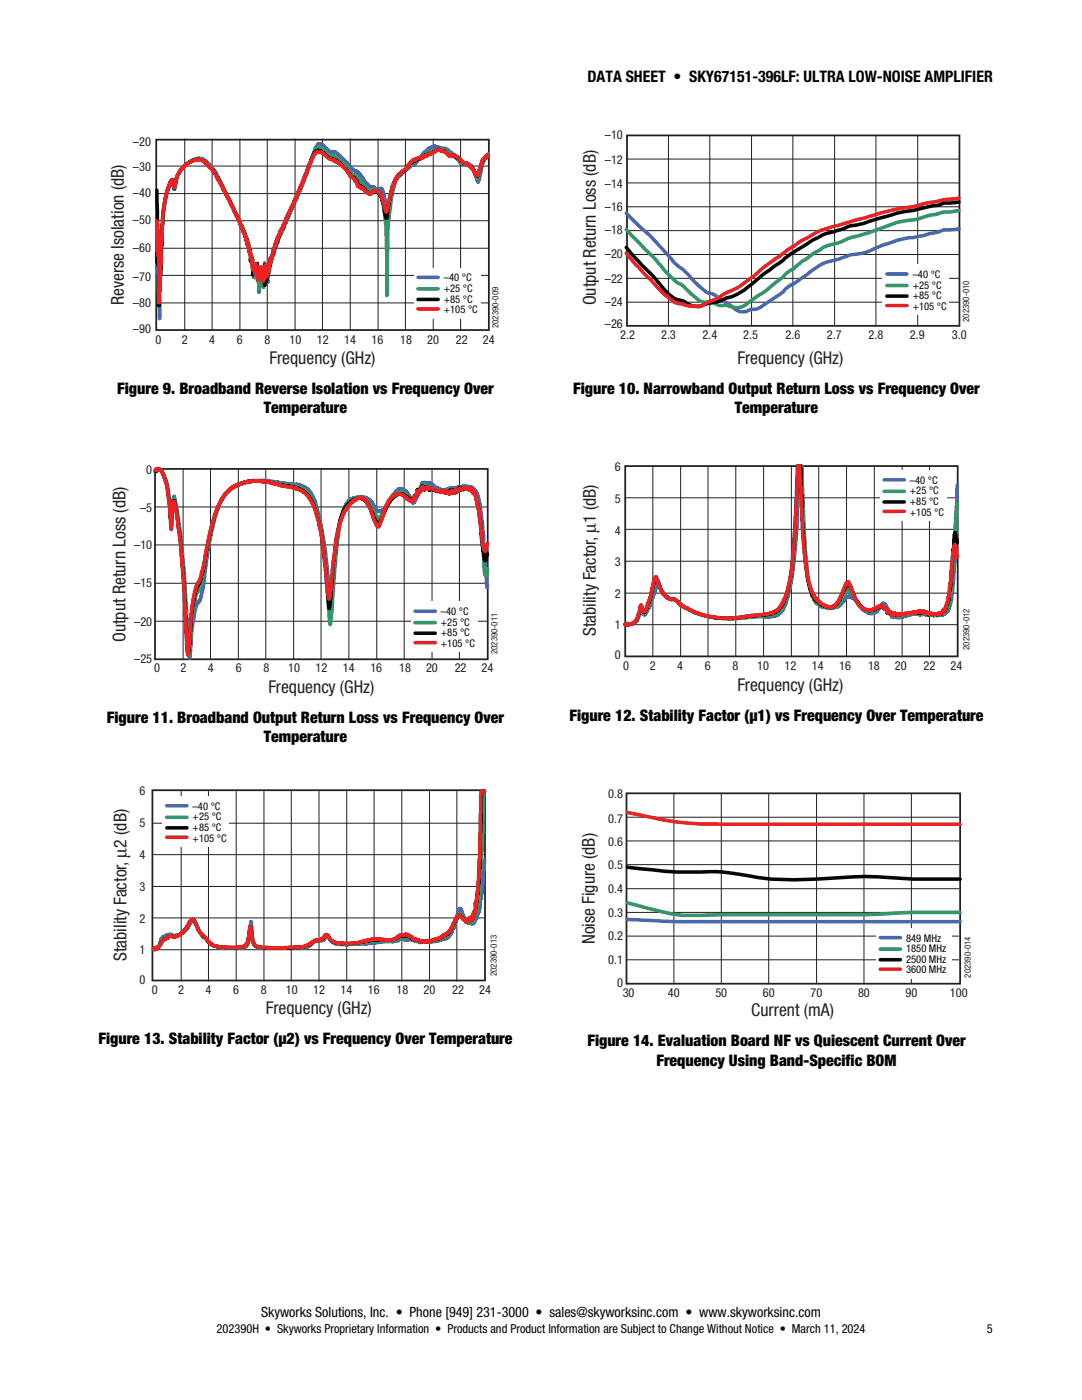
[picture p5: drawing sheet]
<svg xmlns="http://www.w3.org/2000/svg" width="216mm" height="279mm" viewBox="0 0 216 279" stroke-linecap="round" stroke-linejoin="round" font-family="sans-serif">
<path d="M31.2 27.9h66.3v38h-66.3z" fill="none" stroke="#231f20" stroke-width=".35"/>
<g fill="none" stroke="#231f20" stroke-width=".2">
<path d="M31.3 38.6h66.2M31.3 33.1h66.2M36.9 27.7v38.2M42.3 27.7v38.2M47.9 27.7v38.2M53.3 27.7v38.2M58.9 27.7v38.2M64.3 27.7v38.2M69.9 27.7v38.2M75.4 27.7v38.2M80.9 27.7v38.2M86.4 27.7v38.2"/>
<path d="M91.9 27.7v38.2M31.3 55h66.2M31.3 49.5h66.2M31.3 44.1h66.2M31.3 60.5h66.2"/>
</g>
<path d="M97.5 30.7v.1l-.7 .6-.1 .6h-.2l-.1 .2-.7 3.5-.3 .6-.3-.6-.6-1.7a1.32 1.32 0 0 0-.7-1l-.4-.3-.1 .2-.1-.2-.4 .1v-.1l-.1 .2v-.2h-.4v.1v-.2h-.3v-.3l-.2 .2v-.3h-.1l-.1-.3h-.2l-.2-.5-.2 .2-.2-.5h-.1v-.2l-.1 .1v-.2l-.1 .1-.4-.4v.1v-.1l-.1 .1v-.2l-.1 .1-.6-.6a1.08 1.08 0 0 0-1.3-.2l-.5-.3h-.5l-.1-.2-.2 .2v-.2l-.3 .1-.3 .3-.1-.2-.1 .3-.1-.3-.1 .3h-.3l-.3 .5v-.2l-.4 .5h-.2l-.1 .3-.2 .1v.3l-.1-.1-.1 .3-.1-.2-.3 .6-.1-.1-.1 .2-.1 .3h-.2l-.3 .5-.1-.1v.2l-.7 .3-.5 .5h-.2v.1l-.6 .4v.2h-.3l-.6 .8-.5 .2v.3l-.1-.1-.2 .5-.3 .7v.5l-.4 1-.7 5.6-.2-.1-.8-5.1-.5-1h-.1l-.1 .3h-.3l-.1-.2h-.2v.2l-.1-.2-.2 .1-.4-.4h-.3l-.6-.2-.4-.5a1.07 1.07 0 0 1-.7-.9l-.6-.7-.2-.4-.5-.3-.2-.3-.2 .1-.4-.3-.1 .1-.2-.4h-.2l-.8-1.3-1.9-1.5a.89 .89 0 0 0-1-.5 .63 .63 0 0 1-.9-.4l-.9-.8a.82 .82 0 0 0-1-.3l-.2 .1-.7 1.6-.6 2.1-.7 1.7v.3l-1.4 3.4-.5 .9-.2 .8-.6 .9-.2 .8-.3 .5-.6 1.6h-.1l-.4 1.1h-.1l-.3 1.2h-.2l-.3 .8-.1-.2v.4l-.2 .4h-.2v.4l-.1-.3-.1 1.1v-.6l-.1 .7-.2 .2v.8l-.1-.3-.3 .4v.9l-.1-.6v.6v-.2l-.4 1.5-.1-.5-.2 1.7-.1-.3-.1 1.7v-.8l-.1 .4-.2-.9v3.3l-.1-3.1-.1 .1v3v-3.1l-.1 2.2-.1-2.4-.1 1.6-.1-1.5-.1 2.6-.2-2.1v3.4l-.1-2.7-.1 2.4-.1-1.6-.1 1.8-.1-.4v-2.2l-.1 2.1v-1.4l-.1 1.3-.1-.9v2.8v-3.3l-.2-1-.1 2-.1-1.3v.5l-.1-.2v-2.1l-.1 2.3-.2-2.3-.1 2.4-.1-2-.1 1.9-.2-3.4-.1 1.2-.1-1.6v.5v-1l-.1 .1-.1-.5-.1 .2-.2-1.7-.1 .5-.2-1.7-.1 .5-.1-.8v.3l-.4-.8-.1-.9-.1 .3-.1-.3-.1-.7-.2-.4-.1 .2v-.3l-.1-.1-.2-.9-.2-.1-.2-.6-.7-1.2-1-2.5-.6-.7v-.3l-.5-.8-.1-.5-.6-.9-.1-.5-.8-1.5-1.2-1.5-.8-.8-.5-.2a1.12 1.12 0 0 0-1.3-.1l-.7 .2-1.1 .6-1.4 1.5-.8 1.7-.4 2.1-.1-.3-.2-1.6h-.2l-.5 1v.4l-.7 2-.6 4.2-.5 10.1-.1-2.1-.1 12.1v-9.8v6.7l-.1-9.4v10l-.4-18.7" fill="none" stroke="#4a68b1" stroke-width=".71"/>
<path d="M97.5 30.8l-.3 .4-.2-.1-.1 .3h-.1l-.1 .4-.1-.2v.1h-.2v.4l-.1-.1-.1 .1-.8 3.3a.26 .26 0 0 1-.3 .1 .26 .26 0 0 1-.1-.3l-.7-1.7-.9-.6-.1 .1-.1-.2h-.4v-.2l-.1 .2v-.2l-.3-.1-.1 .1-.3-.2v-.2l-.1 .1v-.1h-.1v-.2l-.1 .1-.1-.4-.2 .1-.2-.4h-.4l-.2-.3-.1 .1-.1-.1h-.2l-.1-.3-.1 .2v-.2l-.5-.2-.1-.3-.8-.5h-1.4l-.5 .3h-.3v.1h-.3v.1l-.1-.1-.1 .3-.1-.3v.1l-.4 .1-.2 .2-.5 .1-.1 .2-.1-.1-.1 .3h-.2v.3l-.1-.1-.1 .1-.1-.1-.2 .2-.1-.1v.3l-.1-.2-.8 1-.1-.1-.4 .4-.1-.1v.1l-.4 .3-.3 .3-.2 .3-.1-.1-.4 .6h-.2l-.2 .3-.1-.1-.4 .4v.1h-.2v.2h-.2l-.7 1.3-.4 1.5-.7 4-.2 3.9-.2 13.2v-8.8l-.2-5-.3-3.8-.6-2.6-.7-.8-.5 .2-.3-.3-.5 .1h-.5l-.9-.9-.1-.2-.5-.5-.2-.4-.5-.3-.3-.7h-.4l-.7-.4-.7-1.3-1.7-1.6h-.2v-.1l-.8-.5h-.7l-.2-.1-1.6-1.5-.5-.1h-.3l-.6 .9-2.5 6.8-.3 .3-.1 .7-.5 .8-.2 .7-.5 .8-.4 1.3-.3 .3v.3l-.3 .4-.5 1.4-.5 1-.1 .6-.1 .1v-.2l-.1 .5-.1-.3-.1 .5-.2 .2-.2 1-.2-.2-.1 .8v-.5l-.2 1.1-.1 .2v-.2h-.1l-.1 .8-.1-.3-.1 .3v1l-.1-.4-.1 .9v-.3l-.2 .2-.2 1.5-.1-.8-.1 .9v-.9l-.1 2.5-.2-.1v.2l-.1-.6-.2 2-.1-2v1.1v.3l-.1-.3v.7l-.1-.4-.2-2.5-.2 2.3v-.8l-.1 .5v2.8v-2.7l-.1 .7-.1-.8-.1 1.1-.1-1.2-.1 1.4v-1.4l-.2 .9-.1-1.5v3.8l-.3-4.2-.1 1.6-.1-1.5-.1 1.5v-1.9l-.1 1.2-.2-1.3v2.4l-.1-1.6-.1 1.5-.1-2.5-.1 1.3v-1.9l-.1 .2-.1-.6v.7l-.1-1.8-.1 .3-.1-.3v-.9l-.2 .1-.2-1.4-.1 .4-.3-1.7-.1-.2v.4l-.1-.4v.2l-.1-.1v-.4l-.5-1.1v-.4l-.1 .3-.2-.5-.3-1.2-.1 .1-.2-.7-.2-.2-.2-.6-.1 .1-.1-.2-.3-1.1-.5-.6-.2-.8-.6-.7-.8-1.9-1.6-3-1-1.2-1.1-.9a2.33 2.33 0 0 0-2.6 .1l-1 .6v.1l-.4 .2-.7 .9-.8 1.6-.4 2.1-.2-.6-.1-1.1h-.2l-.2 .1-1 3-.6 4.4-.4 8.2v-1.9l-.1 5.2v-3.4l-.1 5.7-.1-7.2v5.9l-.1-.7-.2-8.1-.1 4-.1-9.7" fill="none" stroke="#319967" stroke-width=".71"/>
<path d="M97.5 31l-.3 .4-.3-.1-.2 .6-.1-.2-.5 .5-.4 2-.4 .9-.1-.2-.3-.1-.6-1.4h-.3l-.6-.7-.5-.2h-.6l-.3-.3v-.2l-.1 .1v-.2l-.1 .1-.2-.5-.2 .1-.2-.3h-.4l-.2-.3-.1 .1h-.3l-.1-.1v.2l-.1-.1h-.5l-.6-.9-.1 .1-.2-.2-.3 .1-.7-.4-.7 .2-.4 .4-.5 .1-.1 .3-.2-.2-.5 .4-.2-.1v.2l-.1-.2-.1 .2-.1-.1v.2l-.1 .1-.1-.2-.1 .3-.1-.1-.1 .3h-.6v.1l-.1-.1-.3 .3-.1-.1-.1 .2-.9 .3-1.2 1.7-.1-.1-.1 .2-.2-.1-.7 .7v.1h-.1l-.4 .3-.4 .6-.9 2.5-.8 5.3-.1-.3-.1 .3-.2-.5-.2-2-.4-1.3-.4-.9-.6-.6-.1 .1h-.6l-.2 .2h-.3v.1h-.2v.1l-.5-.4h-.2l-.6-.9h-.5v-.3a.99 .99 0 0 1-.8-.9l-.6-.8a1.37 1.37 0 0 1-1.1-1l-.4-.7-1.4-1.2-.3-.1v-.2l-.6-.2-.2-.2-.9-.2-.7-.8-1.1-.7-.5-.1-.7 .6-2.1 4.9-.1 .8-1.1 2.1-.2 .8-.6 1-.2 1h-.2v.3l-.7 1.3-.1 .4-.2 .1v.4l-.1-.1-.2 .4-.2 1-.6 .9-.1 .4-.1-.1-.3 1.1-.2-.1v.7v-.2l-.1 .1v.4l-.1-.2v.6l-.1-.2-.1 .5v-.1l-.1 .2-.1-.1-.1 1.2v-.6l-.2 1.3-.4 .7v.6l-.1-.3-.1 .3v.9v-.6l-.1 .7v-.3l-.1 .1-.2 1.6-.1-.5-.1 1.5-.1-1.8v.4v2l-.1-1.9-.1 1.9-.1-3.3-.1 4.2-.1-3.5-.1 2.4-.1-2.1-.1 1.2-.1-1-.1 1.6v-1.3l-.1 1.4-.1-2.2v.9l-.1 .3v-.9l-.1 1-.1-1v.5v-.3l-.1 1.4v-1.8l-.1-.3-.1 1.1-.1-1.8-.1 2.2v-1.7l-.1 1.1-.1-1.5v1.1l-.2-.9-.2 1v-.9l-.1 1.8-.3-3.8-.2 1.1-.1-2.1-.1 .4v-.7l-.1-.1v.2l-.1-.3v.2l-.1-.2v-.9l-.1 .3-.1-1.1-.1 .4v-.7h-.2l-.1-.3-.1-.8v.2l-.3-.9h-.2l-.1-.6-.1 .1-.6-1.7-.1 .1-.7-1.4-.3-1-.4-.5-.3-1-.8-1.2-.4-.7v-.3l-1.6-3-1.7-2-1-.5a2.68 2.68 0 0 0-2.5 .5h-.2l-1.1 .9-.9 1.4-.4 1.1-.3 1.6-.2-.4-.1-1.1-.1-.1-.3 .1-1 3-.6 4.3-.2 5.6-.1-1.1-.1 1.8v3.8l-.1 1.6-.1-2.5-.1 2.8v-2.6v8.3l-.1-13.3-.1 2.4v-2.5l-.1 5.3v-5.7l-.1 5.3-.1-14.5" fill="none" stroke="#050504" stroke-width=".71"/>
<path d="M97.5 31l-.4 .4-.2-.1v.1h-.1l-.1 .4-.1-.2v.2l-.1-.1h-.1l-.6 1.5-.1 .9-.1-.1-.1 .2-.2 .8h-.2l-.1-.2v.3l-.7-1.5-.2-.2-.1 .1-.3-.5-.1 .1-.3-.5h-.5l-.5-.2-.3-.4h-.1l-.1-.3-.1 .1v-.1l-.7-.6h-.2v-.1h-.7v.2l-.6-.1-.1-.3h-.1v-.2h-.2l-.2-.3h-.3v-.1h-.3l-.2-.2-.2 .1v-.2l-.6-.1-.8 .7h-.4v.2l-.5 .1v.1l-.2-.1-.4 .3-.1-.1-.3 .3-.1-.2-.1 .3-.1-.1-.2 .4-.1-.2-.1 .2-.1-.2h-.2v.2l-.1-.2-.3 .2h-.1l-.1 .2-.1-.2-.8 .4-1.1 1.6-.5 .3-.1 .3-.1-.1-.4 .5-.6 .4-1 2-.7 2.8-.2 1.8-.3 .6-.3-.8-.5-1.8-.6-1.2a.84 .84 0 0 0-1-.5l-.1 .2-.1-.1v.2h-.3l-.2 .3-.4 .1-.2-.2-.3-.1-.6-.7a.23 .23 0 0 0-.2-.2 .23 .23 0 0 0-.2 .2l-.4-.5h-.3l-.3-.9h-.2l-.3-.7-.7-.5-.7-1.1-.7-.6v-.2l-1.7-1.2-1.1-.3-1.1-1-.8-.4a.91 .91 0 0 0-1 .3l-.8 1.6-.1 .6-.6 1.2-.9 2.5-.5 .6-.1 .8-.5 .7-.1 .6-.5 .8-.1 .6-1 1.9v.3l-.2 .1-.3 .9-.3 .5-.2 .9-.1-.3-.1 .6h-.2l-.1 .5v-.1l-.1 .5v-.3l-.3 .5-.1 .7-.1-.2-.1 .5v-.1l-.2 1.1-.1-.1v.2l-.1-.3v.4l-.3 .4-.4 2.3-.1-.2-.1 .8-.1-.3-.1 .4v-.4l-.1 1.8-.1-.3v.4l-.1-.6-.2 1.3-.1-1.5-.1 2.3v-.8l-.1 .6-.1-2v1.9l-.1-1.3-.1 1.9-.1-1.3-.1 1.2v-.7l-.1 .2v1.2v-2.6l-.1 1.8-.1-1.2-.1 1-.1-1.8-.1 2.6v-1.7l-.1 .8-.1-1.1v1.4l-.1-1.3v1.2l-.1-1.8-.1 2.4-.1-2.5-.2 1.1-.1-1.2-.1 1v-1.6v.6l-.1-.2v1.7l-.1-1.4v.3l-.1-.2-.1 .2-.1-.2v.5l-.2-.4-.1-2.4-.1 .4-.3-1.6v.7l-.1-.3v-.6l-.1 .4v-.9l-.1 .3-.4-2v.1l-.3-.9v.1l-.1-.4v.1l-.2-.3v-.5l-.5-.8-.1-.7-.1-.1h-.1l-.4-.9h-.1l-.8-2-3.4-6.4-.7-1-1.5-1.5a2.14 2.14 0 0 0-2.1-.3l-.4 .1-.9 .5-1.6 1.6-.6 1.3-.4 1.9-.2-.3-.2-1.1a1.05 1.05 0 0 0-.6 1l-.5 1.3-.2 1.1-.2 .3-.4 3.3-.1 3.6-.3 2.4v3.6l-.1-1.4-.1 6.9-.1-6.5v8.8v-9.1l-.1-.8v.8l-.1-.2-.2-6.5v5.6l-.1-6.1" fill="none" stroke="#ee2123" stroke-width=".71"/>
<path d="M82.5 53.5h13.4v10h-13.4z" fill="#fff"/>
<path d="M83.4 59.8h4M31 94h.2v-.3h.2v-.2h.2v.2h.2v-.1l.1 .2v-.1l.4 .3 1 2.6 .4 3.5 .1-.1 .4 5.3 .2-4.3 .3-1.1 .2 .2 .3 1.9 .8 5.9 .6 7.4 .7 14.3 .2 1.1 .4-2.2 .4-7 .5-2.9 .5-1.5 .7-1.1 .6-2.3 1-5.8 1.3-5.2 1.3-3.1 1.2-1.5 .9-.6v-.2l.1 .1 .5-.4 .6-.1 .2-.3 1.4-.4h.5l.1-.2h1.8l2.1 .2 .5 .2 1.5 .2 .5 .3h1.2l2.1 .5 .2 .2 .4 .1 .8 .4 .7 .7 .7 1.1 .8 1.9 1.1 4.4 .9 7.8 .6 7.5 .3-1 .5-6.8 .6-5.5 .9-4.4 .5-1.5 .7-1.3 1-.9 .3-.1v-.2h.5l.1-.3 .4-.1 .3 .1a.24 .24 0 0 1 .3-.2 .24 .24 0 0 1 .2 .2h.2v.1a.71 .71 0 0 1 .7 .6l.7 .9 1.3 3.2 .2-.1v.2h.2l.1 .1 .5-.8 1-2.6 .2-.1v-.2l.7-1.1 .5-.6 .4-.1v-.2h.3l.5-.3 .6 .1 .8 .4 .5 .6 .1-.1 .3 .3 .1-.2v.3v-.3h.4l.1-.5 .1 .2 .1-.4 .1 .3v-.3v.2l.3-.8v.5l.1-1 .1 .8v-.6l.1 .5v-.4l.1-.1 .1-.3v.4l.1-.2v.2l.1-.1 .2-.6 .1 .4 .1-.8 .1 .6v-.4v.3l.1-.3v.3l.2-.3v.6l.2-.4v.2l.1-.2 .1 .2v-.4l.1 .3 .1-.3 .1 .3v-.1l.1 .1 .1-.1 .1 .4v-.3l.1 .1 .1-.1v.2v-.2l.6 .3 .6 .1 .2 .2 .3-.1 .2 .1 .1-.2 .2 .2a.24 .24 0 0 1 .2-.1 .24 .24 0 0 1 .2 .1l.1 .2 .1-.2 .1 .1 .1-.1v.2l.1-.2 .1 .2 .1-.4 .1 .4 .2-.2 .1 .3 .1-.4 .1 .5v-.7v.4l.1-.2 .1 .3 .1-.2 .2 .2 .1-.5v.3l.1-.3 .1 .6 .1-.5v.2l.1-.3 .1 .3v-.3h.2v.4l.2-.6 .1 .2 .1-.2v.3l.1-.5v.4l.2-.3v.3l.1-.3v.3l.2-.4h.4v.2l.1-.3v.2l.7-.2 .2 .3v-.2h.2l.4 .4v-.2l.3 .8v-.4l.1 .4h.2l.1 .3 .1-.1 .6 3.1 .1-.2v1.7l.2 1.2 .1-.1 .1 2.2 .1-.3v1.5l.3 2.3 .1-.3v1.4l.3 .8 .4-1.4" fill="none" stroke="#050504" stroke-width=".71"/>
<path d="M83.4 61.6h4" fill="none" stroke="#ee1d23" stroke-width=".71"/>
<path d="M83.4 55.4h4M31 93.7l.2 .4v-.5l.1 .2 .2-.3 .2 .2 .1-.2 .2 .4 .3 .1 1 2.3 .6 3.8 .3 5.6 .2-5.1 .3-1.6 .2 .6 1.1 6.7 .8 8 .7 14.3 .3 2.7 .1-.3 .2-2.1a18.2 18.2 0 0 1 .5-4.8l.5-3.1 .3-.7v.1l.3-.4v-.2l.3-.1 .5-2.1 1-7.7 1.3-6.5 1.1-3 .3-.5 .1-.4 .5-.6a.85 .85 0 0 1 .6-.8l.4-.5 .7-.5 .4-.1v-.1l1.8-.7 1.6-.3 2.3-.1 .3 .2 .6-.1 2 .3 1.6 .4h2.3v.2h.5l.9 .4a1.27 1.27 0 0 1 .9 .9l.2 .1 .6 .9 .5 1.3 1.3 5.6 1 7.1 .7 9.4 .2-.2 .2-1.7 .7-10.5 .8-5.9 .5-2 .7-1.7 .9-1 .3 .1 .2-.2 .8-.1a.3 .3 0 0 1 .5 0l.2-.1 .5 .1 .5-.1 .4 .4 .4 .1 .5 .7 .2 .5 .2 .1 .4 .9 .1-.1 .1 .2 .2 .1v-.2l.2 .2v-.2l.1 .2 .2-.1v.1l.2-.3 .1 .2v-.2h.1l.1 .1 .1-.3 .1 .1 .4-1h.2l.1-.5 .1 .2v-.3l.1 .1 .1-.6 .3-.1 .3-.6h.1v-.3h.4l.1-.5 .2 .2v-.2l.2-.1 .2-.4 .1 .2v-.2h.2l.1 .2v-.3h.1v.2l.3-.2 .8 .6 .6 .8 .4 1.1 .4 .4 .1-.4 .1 .2 .1-.3 .1 .1 .3-1.4v.4l.1-1.1 .1 .9v-.7l.1 .4 .1-1h.1v.3l.1-.3 .1 .3 .2-1 .1 .6 .1-1.1v.5l.1 .1 .2-.6 .1 1 .1-.7v.3l.1-.3 .1 .3v-.4l.1 .2 .1-.4 .1 .3v-.3l.1 .6v-.3h.1l.1-.2 .1 .7v-.5l.1 .1 .1-.4v.6v-.3l.3 .3v.2l.1-.5 .2 .6 .1-.3 .2 .4 .2-.1 .1 .3 .1-.2 .1 .2h.2l.1 .2 .2-.1 .3 .2h.3l.1 .1h.4l.2-.2v.1l.1-.2 .1 .2 .2-.2v.2l.2-.3 .1 .4v-.6v.4l.1-.1 .2 .2 .1-.3 .1 .5 .1-.6v.4l.1-.3h.1v.7l.1-.7 .2 .6v-.7l.2 .1v.6l.2-.9 .1 .6v-.4l.1-.1v.4l.1-.5v.6l.1-.4 .1 .5 .1-.1v-.4v.3l.1-.5 .1 .4 .1-.5 .1 .4 .1-.4 .1 .1v.6l.1-.9v.6v-.1l.1 .1v-.2l.1 .3 .2-.6 .1 .5 .1-.3 .1 .3 .1-.2v.2l.1-.4 .1 .3 .1-.2 .2 .2 .1-.2v.1l.1-.1 .2 .3 .1-.1v.1l.5 .3 .5 1.1 .5 2.3 .6 5.7v1.8l.3 2.2 .3 6.3 .1-.2" fill="none" stroke="#4a68b1" stroke-width=".71"/>
<path d="M83.4 57.6h4M31 94.1h.2v-.5h.4l.1 .2 .2-.1 .4 .3 1 2.5 .4 3.3 .1-.1 .4 5.7 .2-4.6 .3-1.3 .2 .6 1.2 7.9 .7 8 .7 14.1 .3 .7 .5-7.6 .5-3.5 .5-1.5 .7-.8 .5-2 1-6.4 1.5-6.4 .8-2.1 .7-1.3 .3-.3 .1-.3 1.4-1.3 2.2-1 1.1-.1 .1-.2h2.9l2.5 .5 .3-.1 .9 .3 1.4 .1 .3 .1h.3l.6 .2 .3-.1 1.8 .8 .9 1.1 1.1 2.3 1.3 5.7 .7 5.7 .6 10.4 .3 1.7 1.1-15.1 .7-4.9 .7-2.6 .6-1.4 1-1 .3 .1 .1-.3 .8-.1 .2-.2h.2l.1 .1 .2-.1h.5v.2l.7 .3v.3l.3 .1 .5 .7 1.2 2.4 .6 .2v-.1l.4-.3 .1-.4 .1 .1 .1-.4 .1 .1 .1-.4 .1 .1 .1-.2 .5-1.3h.2v-.3h.1l.1-.4 .5-.4 .2-.5 .4-.1 .1-.3h.2v-.2l.1 .1 .4-.4h.4l.1 .2 .2-.2 .8 .5 1 1.4v-.2h.2v.1l.2-.1v.1l.1-.5 .1-.1v.3l.4-.9v.2l.1-.6v.4l.1-1 .1 .9v-.7l.1 .5v-.4l.2-.5v.5l.1-.3v.2l.1-.1 .2-.7 .1 .5 .1-1 .1 .6v-.3v.2l.2-.4v.4l.1-.2v.6l.1-.4v.1l.1-.2 .1 .3v-.3l.1 .2v-.3l.1 .2 .1-.2 .1 .3v-.2l.1 .2 .1-.2 .1 .6v-.4l.1 .1 .1-.2v.4v-.3l.3 .4 .1-.1 .2 .3 .1-.1 .8 .4 .5-.2 .2 .2 .3-.1v.1l.2 .1 .1-.1 .2 .1 .2-.2v.2l.1-.4 .1 .3 .2-.2 .1 .3 .1-.4 .1 .5v-.7v.4l.1 .1v-.3l.1 .4 .2-.4 .1 .5 .1-.5v.2l.1-.2 .1 .6 .1-.6 .2 .4v-.5h.2v.5l.2-.7 .1 .4 .1-.4v.4l.1-.6v.6l.2-.4v.4l.1-.4v.3v-.3l.2 .2v-.4l.2 .2 .2-.2v.4l.1-.5v.3h.3v-.2l.2 .2 .1-.3 .2 .3 .3-.1 .4 .3v-.1l.8 1 .3 1.5 .2 .3 .1 .8h.1l.9 9.7 .1 3.1 .2 .8 .1-.1 .1 .2v-.4l.2-.4v-.6" fill="none" stroke="#319967" stroke-width=".71"/>
<path d="M30.9 93.6h66.4v38h-66.4z" fill="none" stroke="#231f20" stroke-width=".35"/>
<g fill="none" stroke="#231f20" stroke-width=".2">
<path d="M36.5 93.5v38.1M42 93.5v38.1M47.6 93.5v38.1M53 93.5v38.1M58.6 93.5v38.1M64.1 93.5v38.1M69.6 93.5v38.1M75.2 93.5v38.1M80.6 93.5v38.1M86.2 93.5v38.1M91.7 93.5v38.1M31 116.4h66.2"/>
<path d="M31 108.8h66.2M31 101.2h66.2M31 124h66.2"/>
</g>
<path d="M31 93.8l.4-.1v-.2l.1 .2 .1-.2 .1 .3 .1-.2 .1 .2 .3 .1 1 2.4 .5 3.9 .1-.1 .4 5.2 .2-4.2 .3-1 .4 1.6 1 7.3 .7 9.1 .4 10.6 .3 2 .4-3.1 .3-5.9 .6-3.7 .5-1.4 .7-1 .2-1.1 .3-.9 .8-4.8 1.5-6 1.4-3.2 .5-.6 .1-.4 .6-.3 .1-.4 1.4-1h.6l.2-.3 .7-.1 .1-.2 1.4-.3h1.5l2.2 .2 2.2 .7 2.5 .3 .7 .3h.2l1.8 .9 .1 .4 .6 .4v.3l.2 .2 .7 1.2 1 3.2 .7 3.7 1.3 11.8 .3-1 .5-5.5 .6-4.9 .9-4 .8-2.1 .5-.8 .5-.4 .1-.3 .8-.8h.3l.5-.4 .5-.2 .5 .2v.1a1.02 1.02 0 0 1 .7 .9h.2l.6 1.2 1.2 3.3 .1-.1 .1 .2 .3 .1 1.5-4.4 .9-1.4 .4-.1v-.3l.5-.1a1.22 1.22 0 0 1 1.5 .1l.1-.1 .3 .4 .3 .1v.2l.1-.1 .2 .4 .1-.1 .2 .2 .3-.1v.2l.1-.2v.3l.1-.3 .1-.1v.1l.1-.1v.1l.1-.2v.2v-.4l.2-.2v.3l.1-.5 .1 .3v-.4v.2l.2-.2 .1-.5v.4l.1-.9 .1 .8v-.6l.1 .5v-.5h.1l.1-.3v.4l.4-.7 .1 .3 .1-.6 .1 .4v-.3v.2l.3-.2v.3l.4-.2v.2v-.3l.1 .2 .1-.3 .4 .4 .1-.2h.1l.9 .4h.4l.1 .3 .3-.1 .2 .1 .1-.2 .1 .2 .1-.1v.2l.1-.3 .2 .4 .5-.2v.3v-.3l.2 .2 .1-.3 .1 .4 .2-.2 .1 .4v-.4l.2 .4 .1-.5 .1 .2 .2-.2 .1 .3 .1-.4 .1 .1v-.2l.1 .4 .2-.5 .1 .3v-.3l.2 .3 .2-.3 .1 .1 .1-.2v.1l.1-.3v.3l.2-.3v.2l.1-.2v.2l.2-.2h.5v-.1h.3l.1 .1 .2-.2v.2l.1-.1 .1 .2v-.3l.1 .5 .1-.5 .1 .3 .1-.3 .2 .7 .1-.4v.4l.1-.1v-.3l.2 .9v-.5l.4 .8v-.3l.1 .1 .6 3.1 .1-.3 .4 4.8 .1-.2v1.1l.4 2.1a.67 .67 0 0 0 .4 .8l.3-1.5" fill="none" stroke="#ee2123" stroke-width=".71"/>
<path d="M82 120.1h13.3v10h-13.3z" fill="#fff"/>
<path d="M82.8 126.4h4M96.7 157.9h-.6l-.4 15.5v-.3l-.3 5.1-.2 .3v1.4l-.1-.2v.2l-.1-.1v1.1l-.1-.6-.1 1.9-.1-.3-.2 1.1v-.8l-.1 1v.1l-.1-.3v.5l-.1-.6-.1 .7v-.4l-.1 .4-.2-.3v.4l-.1-.4-.1 .6-.2-.2-.1 .2-.1-.2v.2l-.1-.2-.1 .2v-.1l-.7-.5-.2-.4h-.3v-.2a.22 .22 0 0 0-.3-.1 .22 .22 0 0 0-.2 .2l-.1 .3h-.1l-.2 .3-.3 1v-.2l-.1 .1-.3 1-.1 .1-.1-.1-.2 .6-.1-.1-.1 .3h-.2v.3v-.2h-.1l-.3 .5h-.5l-.1 .3-.2-.1-.8 .5-.1-.1-1.7 .6-.8-.1-.3 .2v-.2h-.3v.2l-.1-.2-.1 .1-.2-.1v.1l-.2-.2-.1 .1-.1-.3-.1 .2-.1-.2-.1 .2-.2-.3-.3 .1-.1-.2-.1 .1-.1-.1v.1l-.1-.4v.3v-.3h-.4l-.3-.3-.1 .2v-.2h-.6l-.1 .2v-.2l-.2 .2-.1-.2h-.6l-.8 .6-.6 .2-.9 .1-1.3-.1-.2 .1-.4-.1h-1l-.6 .2-1.4 .1v.2l-2.1 .3-2.4 .1-1.1-.2-.8-.4-1.1-1.2-.2 .1-.4 .6h-.2a.98 .98 0 0 1-1.1 .4l-.6 .1-1.4 1-1.3 .3-7.1 .1-1.4-.3a1.67 1.67 0 0 1-1.1-1.7l-.2-2.2-.2-.1-.5 3.3-.6 .7-1.1 .2h-3l-1.8-.3-1-.5-.9-1.2-.8-.6-.8-1.1v-.3l-.4-.7-.1-.4-.2-.1a.35 .35 0 0 0-.2-.4 .35 .35 0 0 0-.4 .3l-1.4 2.1-1 .8-.8 .3h-.4a.6 .6 0 0 0-1 .1l-.2-.1-.1 .3-.6 .2-.5 .6-.3 .7-.3 .2v.2h-.3v.2l-.2-.2v.3l-.1-.3v.2l-.1-.2-.2 .2" fill="none" stroke="#050504" stroke-width=".71"/>
<path d="M82.8 128.3h4" fill="none" stroke="#ee1d23" stroke-width=".71"/>
<path d="M82.8 122h4M96.7 171.6l-.1 1.6-.1-.6-.2 5-.3 1.8-.1-.6v.5l-.1-.1-.1 2.2v-.4l-.1 1.1-.1-.3-.1 .7-.2 .1v.6l-.2-.2v.4l-.1-.4v.6l-.2 .3-.1-.1-.1 .4v-.4l-.1 .4-.1-.1v.3l-.1-.4-.1 .3v-.1l-.2 .1-.2-.3v.2l-.6-.2-.5-.8-.5-1.6-.3-.3v.2l-.1-.2-.3 .6-.2 1.1v.2l-.1-.1-.5 2.1-.1-.4v.5l-.2 .1-.2 .8-.1-.1-.2 .6-.1-.1-.2 .4-.1-.2v.3v-.1h-.1l-.1 .2h-.2v.2l-.2-.1h-.3v.2l-.4-.1-.1 .2-.6 .2h-1.4v.2l-.1-.2-.3 .2v-.2l-.2 .1-.1-.1v.2l-.1-.2-.4 .1v-.1v.1l-.3 .1-.1-.2-.1 .3v-.3l-.1 .2-.1-.2-.1 .2-.2-.1v.2l-.2-.3-.1 .1-.1-.3-.1 .2-.1-.3v.3h-.1l-.1 .1v-.2l-.1 .1v-.2h-.2v.2l-.2-.3-.2 .1-.1-.3v.3v-.2h-.4l-.1 .1h-.2l-.1 .1v-.1l-.3 .1-.5-.1a.76 .76 0 0 0-1.2 .2l-.7 .2h-1.4v-.1l-.2 .1-.7-.1-.4 .3-.6-.1-.6 .2-.2-.1v.1l-1.4 .2-5.4 .1-.9-.1-.5-.5-.1 .1-.3-.3-.6-1.1h-.2l-.3 .4a.93 .93 0 0 1-1.4 .6 .93 .93 0 0 0-1.1 .5l-.4 .6-.5 .1v.1l-.8 .3-.3-.1-.2 .1h-7.6l-1.1-.1a1.3 1.3 0 0 1-1-1.3l-.4-3.9-.3 3-.2 1.2a1.42 1.42 0 0 1-1.4 1.1h-3.8l-1.5-.3-.8-.4-.7-.7-.1-.3-.8-.5-.6-.9-1.1-2.3a.36 .36 0 0 0-.4-.2 .36 .36 0 0 0-.3 .3l-1.1 1.9h-.2l-.3 .4-1.1 .5a1.24 1.24 0 0 1-1.3-.3l-.6 .3-.2-.1-1 .5-.8 2.1-.4 .2-.1-.2v.3l-.1-.3-.3 .3" fill="none" stroke="#4a68b1" stroke-width=".71"/>
<path d="M82.8 124.3h4M96.7 157.9h-.2l-.1 1.4-.1 7.1-.3 7.1-.1-.7-.1 1.2-.1 4.1v-.6l-.1 2.1-.1-.4-.1 1.4-.2 .2v1l-.2-.2v.7l-.1-.6v1.1l-.1 .5-.1-.4v.4l-.1-.3-.1 .8v-.8l-.1 .9-.1-.3v.5l-.1-.5-.2 .6-.1-.3-.1 .2-.1-.4-.1 .5-.2-.2-.1 .2-.1-.3v.2l-.1-.2-.1 .2v-.2l-.7-.8-.2-.5-.3-.2h-.2l-.4 .5v.4h-.1l-.5 1.6-.1-.2-.4 1.1-.1-.2-.2 .6-.1-.1-.2 .3h-.1v.3v-.2h-.1l-.3 .5-.3-.1-.1 .2-.1-.1v.2l-.3-.1-.7 .4-1.4 .3-.1 .1-.2-.1-.2 .2-.1-.2-.1 .2h-.5v-.2l-.1 .2v-.2l-.3 .2-.1-.2-.1 .2-.1-.2v.2l-.1-.2-.1 .1h-.3l-.2-.2v.1l-.1-.3-.1 .3-.1-.3v.3l-.3-.2v-.1l-.3 .1-.1-.2-.2 .1-.1-.3v.2v-.2h-.3l-.1-.2-.2 .1-.1-.1-.1 .1-.1-.1v.1l-.4-.1-.2 .2-.4-.2a1.02 1.02 0 0 0-1.1 .5l-1 .3-2-.1-.2 .1h-1.1l-.1 .1-.2-.1-.1 .1-1.3 .1-2 .4h-3.3l-1-.1-.5-.3-.4-.3-.5-.8a.26 .26 0 0 0-.2-.3 .26 .26 0 0 0-.3 .1l-.3 .6-.3 .1a1.51 1.51 0 0 1-1.4 .3l-.6 .2-.6 .7-1.6 .6h-6.5l-2.2-.1-.3-.2a1.05 1.05 0 0 1-.7-1.1l-.2-.5-.1-2.3-.2-.4-.3 2.3-.3 1.3a1.37 1.37 0 0 1-1.3 .9h-4l-1.8-.5-2.4-2.5-1-2a.49 .49 0 0 0-.8-.4l-.5 1-.8 1.1-.9 .7-.4 .2a1.57 1.57 0 0 1-1.5-.1l-.5 .3-.2-.1-.1 .2h-.2l-.7 .5-.6 1.4-.4 .3h-.1l-.1 .2-.1-.3v.4l-.1-.3-.1 .3v-.3l-.2 .3" fill="none" stroke="#319967" stroke-width=".71"/>
<path d="M30.4 157.7h66.4v38h-66.4z" fill="none" stroke="#231f20" stroke-width=".35"/>
<g fill="none" stroke="#231f20" stroke-width=".2">
<path d="M36.2 157.9v37.9M41.6 157.9v37.9M47.1 157.9v37.9M52.7 157.9v37.9M58.1 157.9v37.9M63.7 157.9v37.9M69.2 157.9v37.9M74.6 157.9v37.9M80.2 157.9v37.9M85.7 157.9v37.9M91.2 157.9v37.9M30.6 176.9h66.1"/>
<path d="M30.6 170.6h66.1M30.6 164.3h66.1M30.6 189.5h66.1M30.6 183.2h66.1"/>
</g>
<path d="M96.7 157.9h-.7l-.1 .6-.2 13v.1v-.1l-.1 .6-.2 5.5-.2 .3v1.6l-.1-.2-.1 1.4-.1-.6-.1 2-.1-.4-.2 1.3v-.9l-.1 1.1v.1l-.1-.4v.5l-.1-.6-.1 .8v-.5l-.1 .5-.2-.3v.4l-.1-.5-.1 .7-.1-.2-.2 .2-.1-.3v.3l-.1-.2v.3l-.4-.5-.2 .1-.4-.6h-.3v-.2a.39 .39 0 0 0-.4-.1 .39 .39 0 0 0-.2 .3l-.7 1.2-.3 1-.1 .1-.1-.1-.2 .6h-.1l-.2 .3-.1-.1v.2l-.1-.1-.3 .4-.2-.1-.2 .3-.1-.1-.1 .3-.2-.1-.6 .5-2 .6-.8-.1-.3 .2v-.2h-.3v.2v-.2h-.5v-.1l-.2 .1-.1-.3-.1 .2-.1-.2v.1h-.3v-.2l-.1 .1-.5-.3v.1l-.1-.3v.2v-.2h-.3l-.4-.4-.1 .1v-.2l-.3 .1-.1-.2v.2l-.1-.2v.2l-.3-.1-.1 .2-.1-.2-.1 .2-.5-.1v.1l-.4 .2-.4 .4-.6 .2h-2.6l-.8-.2a.23 .23 0 0 1-.2 .2 .23 .23 0 0 1-.2-.2l-.1 .2-1.2 .1-.1 .2h-.6v.1l-.2-.1-1.2 .4-3.3 .1-1.5-.4-.6-.4-.4-.7-.4-.2-.9 .9-1.4 .3-.9 .6-.3 .1a.92 .92 0 0 1-1 .4l-1.2 .2-5.9 .1-1.9-.2-.4-.2a1.05 1.05 0 0 1-.7-1l-.4-2.8-.2 .2-.2 1.7-.2 .9a1.43 1.43 0 0 1-1.7 1.2l-2.9 .1-1.6-.2-1-.4-.4-.3-.7-1-1.2-1.1-1.3-2.5a.58 .58 0 0 0-.7 .4l-1.4 2.1-1.3 .8a1.13 1.13 0 0 1-1.1-.2l-.6 .5-.2-.1-.2 .3-.8 .4-.4 .9-.7 .5v.3l-.2-.4v.4l-.1-.3-.1 .2v-.2l-.2 .3" fill="none" stroke="#ee2123" stroke-width=".71"/>
<path d="M32.4 158.9h13.4v10.1h-13.4z" fill="#fff"/>
<path d="M191.4 40.3l-1.8 .2a4 4 0 0 0-2.4 .5l-1.4 .1-3.6 .9a51.6 51.6 0 0 0-10 2.6l-1.3 .3a8 8 0 0 0-3 .9l-1.9 .5a12.1 12.1 0 0 0-4.4 2l-.6 .4a28.2 28.2 0 0 0-5.6 3.9l-2.5 1.7a36.6 36.6 0 0 1-6.2 4.6l-1.8 .6-1.3 .6-2.5 .5a3.8 3.8 0 0 1-4.6-.4 5.7 5.7 0 0 1-4.1-2.6l-1.8-2.2-2.6-2.5-3-3.5M33.3 165.2h4" fill="none" stroke="#050504" stroke-width=".71"/>
<path d="M33.3 167.1h4" fill="none" stroke="#ee1d23" stroke-width=".71"/>
<path d="M125 42.5l2.4 2.5a77.4 77.4 0 0 1 7.5 7.7 24.2 24.2 0 0 1 4.4 4.2l1.8 1.5a3.8 3.8 0 0 1 2.5 1.3l2.5 1.5a2.57 2.57 0 0 0 3.4 .7l1.3-.2 .9-.3 4.3-2.9a6.1 6.1 0 0 1 2.6-2l1.8-1.2a12.8 12.8 0 0 1 6.8-3.5l.7-.3a8.4 8.4 0 0 1 3.6-.9 8.6 8.6 0 0 0 3.2-1.1 30.5 30.5 0 0 1 6.8-2.1h.7l5-1.1a4 4 0 0 1 2.4-.4l1.8-.2M33.3 160.8h4" fill="none" stroke="#4a68b1" stroke-width=".71"/>
<path d="M191.4 42l-1.8 .3a7.6 7.6 0 0 0-3.1 .5l-1.9 .4a9.9 9.9 0 0 1-3.7 .8 27.5 27.5 0 0 0-6.2 2l-5 1.4a19.3 19.3 0 0 1-4.9 1.8l-4.8 2.9-1.4 1.4a7.4 7.4 0 0 0-2.6 2l-3.1 2.4-3.7 2.6a3.3 3.3 0 0 1-4.1 .5l-.5-.1a3.1 3.1 0 0 1-2.2-.4l-2.3-.3a14.4 14.4 0 0 1-3.9-3.2l-.4-.3a13.1 13.1 0 0 1-4-3.8l-6.8-7.1M33.3 163.1h4" fill="none" stroke="#319967" stroke-width=".71"/>
<path d="M125.1 27h66.4v38h-66.4z" fill="none" stroke="#231f20" stroke-width=".35"/>
<g fill="none" stroke="#231f20" stroke-width=".2">
<path d="M125 36.5h66.4M125 31.7h66.4M133.4 27v38.1M141.6 27v38.1M150 27v38.1M158.2 27v38.1M166.5 27v38.1M174.8 27v38.1M183.1 27v38.1M125 55.5h66.4M125 50.8h66.4M125 46h66.4"/>
<path d="M125 41.3h66.4M125 60.3h66.4"/>
</g>
<path d="M191.4 39.6l-.9 .1a18 18 0 0 0-4.7 .7h-.6a26.5 26.5 0 0 1-6.2 1.3l-3.1 .8-8.7 2.5a14.5 14.5 0 0 0-6.2 2.5 43.1 43.1 0 0 0-6.2 4.1l-2.5 1.8-3.1 2.6a25.6 25.6 0 0 1-4.9 2.8l-.7 .5-2.5 1.1-1 .6a1.63 1.63 0 0 1-1.5 .1h-1.2l-2.2-.6a2.4 2.4 0 0 1-1.6-.9l-1.2-.9-6.2-6.6-1.2-1.6" fill="none" stroke="#ee2123" stroke-width=".71"/>
<path d="M176.1 52.8h13.3v10.1h-13.3z" fill="#fff"/>
<path d="M177 59.1h4M191 108.3v-.5l-.2-.5-.2-1-.2 .4-.1 2.6-.1 .7-.1-.2v2.5l-.2 1v1.7l-.1-.3-.1 2.2-.2 1-.1 1.4-.1 .5-.1-.2-.1 .8-.3 .4v.5v-.1l-.1 .1-.1 .6h-.4v.3v-.3l-.1 .5-.1-.1-.5 .3-.4-.1v.2h-.8l-.1-.2h-.5v-.1l-.1 .1v-.1l-.1 .2-.1-.2v.3l-.1-.4v.2l-.1-.1-.1 .1-.2-.4-.2 .3-.1-.2-.1 .2-.1-.4-.1 .4v-.2l-.2 .2v-.4l-.1 .2-.3-.1v.2l-.1-.2v.3l-.1-.5v.4l-.2-.3v.1l-.1 .1-.1-.1-.1 .3-.1-.3-.1 .2-.2-.2v.2h-.9v.1v-.1l-.8 .1-1.2 .3-.3-.3v.3l-.3-.1v.2l-.3-.3v.2l-.1-.2-.1 .2-.1-.3-.1 .3v-.1l-.2 .1-.1-.2-.1 .3-.1-.5-.1 .3-.1-.5-.1 .1-.1-.1v.3l-.3-.3v-.2l-.1 .3v-.5v.7l-.1-.7v.3l-.1-.4v.2l-.2-.3-.1 .1v-.3l-.1 .3v-.3v.1l-.2-.1v-.3h-.4v-.2l-.1 .2-.6 .2-.1 .2-.5 .1-.4 .3-1 .1-.6-.4h-.3l-.6-.7h-.2l-.2-.6-.5-.4-1.4-3.2-.1 .1v-.1l-.2 .1-.1 .3-.2-.1-1.3 3-.8 1h-.3l-.5 .4h-.5l-1.2-.4-1.5-1.2-.7-1.1-.9-3-.5-4.2-.4-5.8-.4-12-.1-.6h-.6l-.3 9.9-.8 10.7-.9 4.6-.8 2.2-.9 1.3-1.2 .7h-.2l-.9 .3-3.2 .2-2.8 .4h-4l-2.3-.4-2-.6-1.1-.5-.4-.4h-.4l-.6-.4-.3-.1-1-1a1.18 1.18 0 0 0-1.1-.3l-.7-.3h-.1l-1-1.1-1.1-3-.3 .3-.3 .8-.7 3.5-.6 1.1v.5l-.4 .5a.22 .22 0 0 1-.3 .3 .22 .22 0 0 1-.1-.3l-.3-.9-.2-.2-.2 1.5-.6 1.6-1 .7-1 .1-.2-.2-.1 .2" fill="none" stroke="#050504" stroke-width=".71"/>
<path d="M177 61h4" fill="none" stroke="#ee1d23" stroke-width=".71"/>
<path d="M177 54.7h4M191 96.8l-.4 15.4-.5 6.2-.2 .4-.2 1.7-.6 1.6-1.1 .7h-.7l-.1-.1-.1 .1-.1-.1v.2l-.1-.2-.1 .1-.4-.2-.1 .3-.1-.5v.4l-.1-.2-.2 .2v-.3l-.1 .2-.1-.3-.1 .3v-.3l-.1 .3-.1-.3v.4l-.1-.4v.3l-.1-.3-.1 .3-.2-.5-.1 .5-.2-.5v.3l-.1-.1-.1 .2v-.5v.4l-.1 .1v-.2l-.2 .3v-.4l-.1 .3-.3-.2-.1 .3v-.3l-.1 .3-.1-.3-.4 .2-.1-.2v.1l-.6-.1-.1 .2-.3-.1-.1 .2-.9 .1-.1 .2h-.6l-.1 .2-.1-.2-.3 .2v-.2l-.1 .3-.2-.5v.5l-.3-.3v.3v-.2l-.1 .2-.3-.4-.2 .1v-.3l-.1 .4v-.1v.2v-.3l-.2 .2-.1-.3-.1 .4-.1-.7-.1 .4-.1-.6-.1 .1-.1-.3v.3h-.1l-.2-.7-.1 .3v-.5v.6l-.1-.8v.3l-.3-.9v.2l-.1-.3-.1 .1v-.3l-.1 .2-.1-.2-.3 .1v.2l-.2 .2v.2l-.8 1-.9 .3h-.4l-.1-.1-.1 .1-1.5-.8-.5-.6-.2-.4v.1v-.3l-.1 .1-.1-.1v-.2l-.8-.9-.1 .1-.2-.2v.1l-.1-.3-.1 .2v-.2l-.1 .2v-.2h-.2l-.1 .2v-.2l-.1 .1-.2-.1-.1 .3-.2-.2-.3 .8-.1-.1v.1l-.4 .3v.2l-.5 .5-1.4 .5-.5-.1-.4 .1-.3-.2-1.2-.2-.9-.8-.8-1.4-.9-4.1-.7-9-.3-8.8v-3.6l-.1-.3h-.5l-.5 12.3-.8 9.2-1.1 5-.4 1.2-.4 .7v.3l-.3 .2-.1 .2-.7 .6-1.5 .4h-3.7l-2.3 .3-2.6 .1-1.7-.1-2.6-.4-3-1.1-.4-.3-.8-.3-.8-.8-.1 .1-.4-.6-1.1-.4h-.3l-.8-.4-.9-1-.9-1.8-.3 .5-.2 1-1.1 3.1-.8 1.4-.3 .3-.2-.1-.5-1.6-.3 1.9-.6 1.2-.5 .1a.98 .98 0 0 1-1.2 .4v.1h-.4v-.3l-.2 .1" fill="none" stroke="#4a68b1" stroke-width=".71"/>
<path d="M177 57h4M191 101.1l-.1-.6-.5 7-.1 4-.6 7.5-.6 2.4-.1-.1-.2 .3-.2 .7-.4 .1v.2v-.2l-.1 .3-.4-.1v.1h-.4l-.3 .1-.7-.1v.1l-.1-.3v.2h-.3v-.2l-.2 .2v-.3l-.1 .2v-.2l-.2 .3v-.3v.3l-.1-.3v.2l-.1-.2-.1 .2-.2-.4-.1 .3-.2-.3v.2l-.1-.1-.1 .1v-.3l-.1 .4v-.1l-.2 .1v-.4l-.1 .3-.3-.2v.3l-.1-.2v.3l-.1-.5v.4l-.1-.3-.2 .2-.2-.1v.2l-.1-.3v.2l-.6-.1-.1 .1h-.4v.1l-.8-.1-.7 .2-.2 .2-.1-.1-.3 .2v-.2l-.1 .3-.2-.3v.3l-.3-.2v.2v-.1l-.1 .1-.2-.3v.3l-.1-.3-.2 .2v-.3l-.1 .4v-.2l-.2 .2-.1-.3-.1 .3-.1-.5-.1 .3-.1-.5-.1 .1-.1-.2v.3l-.3-.3v-.3l-.1 .3v-.5v.7l-.1-.8v.3l-.3-.6v.2l-.1-.1v-.3l-.1 .2v-.3l-.1 .2-.1-.4-.4 .1v-.2l-.1 .3v-.1v.1h-.1l-.6 .5v.1h-.3l-.3 .3-.4 .2h-.9v-.2h-.5l-.2-.3h-.3l-.3-.5-.1 .1-1-1.3-.5-1.2-.1 .1-.2-.4v-.2h-.3v-.3h-.3v-.1l-.1 .1v-.1l-.2 .1-.1 .3-.2-.2-.3 .9-.1-.1-.4 .8-.3 .4v.2l-1 1-.6 .2h-.9l-1.6-.5-.7-.5-.9-1.6-1-4.4-.7-9.4-.2-6.9v-4.3l-.1-.8h-.8l-.3 11.3-.8 9.9-.4 2.1-.8 3.3-.7 1.6-.8 .9-1.1 .6-2.2 .3h-1.8l-3.6 .4h-3.1l-2.8-.4-2-.7-1.3-.6-.1-.2-.8-.2-.8-.6v-.2l-.2 .1v-.2l-.7-.7-.7-.1-.2 .1-.6-.2-.2-.2h-.1l-1.1-1.3-.6-1.9-.4-.5-.6 1.8-.5 2.2-.8 2.2-.4 .6h-.3l-.2-.4-.2-1-.1-.1-.1 .1-.2 1.6-.2 .1-.2 .8-.2 .4-.5 .3a.98 .98 0 0 1-1.2 .4v.1h-.4v-.3l-.2 .3" fill="none" stroke="#319967" stroke-width=".71"/>
<path d="M124.8 93h66.3v38h-66.3z" fill="none" stroke="#231f20" stroke-width=".35"/>
<g fill="none" stroke="#231f20" stroke-width=".2">
<path d="M124.7 99.3h66.3M130.3 93v38M135.8 93v38M141.3 93v38M146.8 93v38M152.4 93v38M157.9 93v38M163.4 93v38M168.9 93v38M174.5 93v38M180 93v38M185.5 93v38"/>
<path d="M124.7 118.4h66.3M124.7 112h66.3M124.7 105.6h66.3M124.7 124.7h66.3"/>
</g>
<path d="M191 111.2l-.3-2.2-.2-.3-.3 2-.1-.5-.4 6-.2 .3-.1 2.3-.1 .5-.1-.3-.1 1.1-.1-.1v.3l-.2 .1v.6l-.1 .1-.2 .8h-.3v.2v-.3l-.1 .6-.1-.2-.1 .2v-.2h-.2l-.2 .4v-.2l-.1 .2-.1-.2v.2l-.1-.2-.1 .2-1.4-.1v-.1l-.1 .1v-.1l-.1 .1v-.1l-.1 .1-.1-.2v.1l-.1-.1-.1 .1-.2-.3-.2 .3-.1-.2v.2l-.1-.2-.1 .1v-.3l-.1 .3h-.2v-.3l-.2 .2-.2-.2v.2l-.1-.1v.1l-.1-.3v.3l-.2-.3-.1 .2-.1-.1-.1 .1v.2l-.4-.2v.2l-.1-.2v.2l-.2-.2-.2 .3-.2-.2-.2 .2-.1-.2-.2 .2-.4-.1-1.3 .4v-.2l-.2 .2-.1-.3v.3l-.2-.2-.1 .2-.3-.3v.2l-.1-.2-.1 .2-.1-.2-.1 .3-.3-.3-.1 .3-.1-.5-.1 .3-.1-.4h-.1l-.1-.1v.3l-.2-.2h-.1v-.3l-.1 .3v-.4v.6l-.1-.7v.3l-.3-.5-.1 .2v-.3l-.1 .3-.2-.6-.1 .1v-.1l-.1 .1v-.1l-.1 .1-.1-.3-.1 .2h-.6l-.1 .3-.2-.1-1 .6-1.3-.1v-.1h-.3l-.6-.6h-.2l-.4-.8-.2-.1-1.6-3.9v.1v-.1l-.3 .1v.2l-.2-.1-1.3 3.2-.3 .6-.5 .3v.3l-1 .5-1.5-.6-1-.8v-.1h-.2l-.6-.8-.8-1.9-.6-2.4-.8-8.1-.6-13.6h-.3l-.8 14.5-.6 6.6-1 4.7-.6 1.4-.9 1.3-1 .7-1.4 .4-3.1 .2-3.2 .5h-3.3l-2.7-.4-1.9-.6-1.5-.9h-.4l-.8-.4-.5-.4-.6-.7a.96 .96 0 0 0-1-.3l-.9-.3-.9-.9-.5-.8-.7-2.4h-.2a2.9 2.9 0 0 0-.5 1.8l-.6 2.3-1.1 2.8-.3-.2-.3-1-.2-.2-.2 1.5-.7 1.7-.3 .1v.1l-.6 .5-1.1 .1-.1-.2-.1 .2" fill="none" stroke="#ee2123" stroke-width=".71"/>
<path d="M175.5 93.9h13.4v10h-13.4z" fill="#fff"/>
<path d="M176.4 100.2h4M125.2 173.1l2.5 .3a77.8 77.8 0 0 0 15.3 .6l5.9 .7a48.5 48.5 0 0 0 14.1 .7 89.1 89.1 0 0 1 14.5-.3l4.7 .3h9.4" fill="none" stroke="#050504" stroke-width=".71"/>
<path d="M176.4 102.1h4" fill="none" stroke="#ee1d23" stroke-width=".71"/>
<path d="M176.4 95.8h4M125.2 183.5a222.2 222.2 0 0 0 19 .4h47.4" fill="none" stroke="#4a68b1" stroke-width=".71"/>
<path d="M176.4 98.1h4M125.2 180.2l5 1.3a30 30 0 0 0 11.7 1.1l21.1-.1a149.9 149.9 0 0 0 16.9-.3l11.7-.1" fill="none" stroke="#319967" stroke-width=".71"/>
<path d="M125 158.3h66.6v38h-66.6z" fill="none" stroke="#231f20" stroke-width=".35"/>
<g fill="none" stroke="#231f20" stroke-width=".2">
<path d="M134.5 158.4v37.9M143.9 158.4v37.9M153.4 158.4v37.9M162.9 158.4v37.9M172.4 158.4v37.9M181.9 158.4v37.9M125 177.4h66.3M125 172.6h66.3M125 167.8h66.3M125 163.1h66.3M125 191.6h66.3M125 186.8h66.3"/>
<path d="M125 182.1h66.3"/>
</g>
<path d="M125.2 162.1a68.2 68.2 0 0 0 19 2.4h47.4" fill="none" stroke="#ee2123" stroke-width=".71"/>
<path d="M174.8 185.2h15.1v10.1h-15.1z" fill="#fff"/>
<path d="M175.6 191.5h4.1" fill="none" stroke="#050504" stroke-width=".71"/>
<path d="M175.6 193.4h4.1" fill="none" stroke="#ee1d23" stroke-width=".71"/>
<path d="M175.6 187.1h4.1" fill="none" stroke="#4a68b1" stroke-width=".71"/>
<path d="M175.6 189.4h4.1" fill="none" stroke="#319967" stroke-width=".71"/>
<g font-size="3.5" fill="#231f20">
<text x="24.7" y="61" transform="rotate(-90 24.7 61)">Reverse Isolation (dB)</text>
<text x="118.9" y="61" transform="rotate(-90 118.9 61)">Output Return Loss (dB)</text>
<text x="53.8" y="72.6">Frequency (GHz)</text>
<text x="147.2" y="72.6">Frequency (GHz)</text>
<text x="25.1" y="128.2" transform="rotate(-90 25.1 128.2)">Output Return Loss (dB)</text>
<text x="118.9" y="127" transform="rotate(-90 118.9 127)">Stability Factor, μ1 (dB)</text>
<text x="147.1" y="137.9">Frequency (GHz)</text>
<text x="53.6" y="138.2">Frequency (GHz)</text>
<text x="25.3" y="191.8" transform="rotate(-90 25.3 191.8)">Stability Factor, μ2 (dB)</text>
<text x="118.7" y="188.5" transform="rotate(-90 118.7 188.5)">Noise Figure (dB)</text>
<text x="53.1" y="202.4">Frequency (GHz)</text>
<text x="149.9" y="202.8">Current (mA)</text>
</g>
<g font-size="3.2">
<text x="117.2" y="16.4">DATA SHEET • SKY67151-396LF: ULTRA LOW-NOISE AMPLIFIER</text>
<text x="23.4" y="78.6">Figure 9. Broadband Reverse Isolation vs Frequency Over</text>
<text x="52.6" y="82.5">Temperature</text>
<text x="114.4" y="78.6">Figure 10. Narrowband Output Return Loss vs Frequency Over</text>
<text x="146.6" y="82.5">Temperature</text>
<text x="113.6" y="143.8">Figure 12. Stability Factor (μ1) vs Frequency Over Temperature</text>
<text x="21.3" y="144.2">Figure 11. Broadband Output Return Loss vs Frequency Over</text>
<text x="52.6" y="148.1">Temperature</text>
<text x="19.6" y="208.4">Figure 13. Stability Factor (μ2) vs Frequency Over Temperature</text>
<text x="117.2" y="208.8">Figure 14. Evaluation Board NF vs Quiescent Current Over</text>
<text x="131" y="212.7">Frequency Using Band-Specific BOM</text>
</g>
<text font-size="2.8" x="52.1" y="262.8">Skyworks Solutions, Inc. • Phone [949] 231-3000 • sales@skyworksinc.com • www.skyworksinc.com</text>
<g font-size="2.5" fill="#231f20">
<text x="26.5" y="29.2">–20</text>
<text x="120.7" y="27.7">–10</text>
<text x="26.5" y="34.2">–30</text>
<text x="120.7" y="32.8">–12</text>
<text x="26.5" y="39.4">–40</text>
<text x="120.7" y="37.5">–14</text>
<text x="26.5" y="44.7">–50</text>
<text x="120.7" y="42.2">–16</text>
<text x="120.7" y="46.8">–18</text>
<text x="26.5" y="50.2">–60</text>
<text x="120.7" y="51.6">–20</text>
<text x="26.5" y="56">–70</text>
<text x="120.7" y="56.5">–22</text>
<text x="26.5" y="61.3">–80</text>
<text x="120.7" y="61.2">–24</text>
<text x="120.7" y="65.4">–26</text>
<text x="26.5" y="66.5">–90</text>
<text x="31" y="68.6">0</text>
<text x="36.3" y="68.6">2</text>
<text x="41.7" y="68.6">4</text>
<text x="47.3" y="68.6">6</text>
<text x="52.8" y="68.6">8</text>
<text x="57.7" y="68.6">10</text>
<text x="63.2" y="68.6">12</text>
<text x="68.7" y="68.6">14</text>
<text x="74.1" y="68.6">16</text>
<text x="79.9" y="68.6">18</text>
<text x="85.2" y="68.6">20</text>
<text x="91" y="68.6">22</text>
<text x="96.3" y="68.6">24</text>
<text x="123.7" y="67.6">2.2</text>
<text x="131.9" y="67.6">2.3</text>
<text x="140.2" y="67.6">2.4</text>
<text x="148.3" y="67.6">2.5</text>
<text x="156.7" y="67.6">2.6</text>
<text x="165" y="67.6">2.7</text>
<text x="173.3" y="67.6">2.8</text>
<text x="181.6" y="67.6">2.9</text>
<text x="189.9" y="67.6">3.0</text>
<text x="29.2" y="94.5">0</text>
<text x="122.7" y="93.9">6</text>
<text x="122.7" y="100.3">5</text>
<text x="28" y="102.1">–5</text>
<text x="122.7" y="106.7">4</text>
<text x="26.8" y="109.5">–10</text>
<text x="122.7" y="113">3</text>
<text x="26.8" y="117.2">–15</text>
<text x="122.7" y="119.4">2</text>
<text x="26.8" y="124.9">–20</text>
<text x="122.7" y="125.5">1</text>
<text x="122.7" y="131.5">0</text>
<text x="26.8" y="132.2">–25</text>
<text x="30.8" y="134.2">0</text>
<text x="36" y="134.2">2</text>
<text x="41.5" y="134.2">4</text>
<text x="47" y="134.2">6</text>
<text x="52.6" y="134.2">8</text>
<text x="57.5" y="134.2">10</text>
<text x="63" y="134.2">12</text>
<text x="68.4" y="134.2">14</text>
<text x="73.9" y="134.2">16</text>
<text x="79.6" y="134.2">18</text>
<text x="85" y="134.2">20</text>
<text x="90.7" y="134.2">22</text>
<text x="96.1" y="134.2">24</text>
<text x="124.4" y="133.8">0</text>
<text x="129.6" y="133.8">2</text>
<text x="135.1" y="133.8">4</text>
<text x="140.6" y="133.8">6</text>
<text x="146.1" y="133.8">8</text>
<text x="151.1" y="133.8">10</text>
<text x="156.6" y="133.8">12</text>
<text x="162" y="133.8">14</text>
<text x="167.5" y="133.8">16</text>
<text x="173.2" y="133.8">18</text>
<text x="178.6" y="133.8">20</text>
<text x="184.3" y="133.8">22</text>
<text x="189.7" y="133.8">24</text>
<text x="27.9" y="158.7">6</text>
<text x="121.3" y="159.2">0.8</text>
<text x="27.9" y="165.1">5</text>
<text x="121.3" y="164.3">0.7</text>
<text x="27.9" y="171.5">4</text>
<text x="121.3" y="168.8">0.6</text>
<text x="121.3" y="173.3">0.5</text>
<text x="27.9" y="177.8">3</text>
<text x="121.3" y="178.2">0.4</text>
<text x="27.9" y="184.2">2</text>
<text x="121.3" y="183">0.3</text>
<text x="27.9" y="190.4">1</text>
<text x="121.3" y="187.6">0.2</text>
<text x="27.9" y="196.3">0</text>
<text x="121.3" y="192.4">0.1</text>
<text x="123.1" y="197">0</text>
<text x="30.3" y="198.4">0</text>
<text x="35.5" y="198.4">2</text>
<text x="41" y="198.4">4</text>
<text x="46.6" y="198.4">6</text>
<text x="52.1" y="198.4">8</text>
<text x="57" y="198.4">10</text>
<text x="62.5" y="198.4">12</text>
<text x="67.9" y="198.4">14</text>
<text x="73.4" y="198.4">16</text>
<text x="79.1" y="198.4">18</text>
<text x="84.5" y="198.4">20</text>
<text x="90.2" y="198.4">22</text>
<text x="95.6" y="198.4">24</text>
<text x="124.3" y="199">30</text>
<text x="133.3" y="199">40</text>
<text x="142.7" y="199">50</text>
<text x="152.2" y="199">60</text>
<text x="161.7" y="199">70</text>
<text x="171.2" y="199">80</text>
<text x="180.7" y="199">90</text>
<text x="189.5" y="199">100</text>
</g>
<g font-size="2.5">
<text x="43.2" y="266.1">202390H • Skyworks Proprietary Information • Products and Product Information are Subject to Change Without Notice • March 11, 2024</text>
<text x="196.9" y="266.1">5</text>
</g>
<g font-size="2.1" fill="#050504">
<text x="88.6" y="56.1">–40 °C</text>
<text x="88.6" y="58.3">+25 °C</text>
<text x="182.1" y="55.5">–40 °C</text>
<text x="182.1" y="57.6">+25 °C</text>
<text x="182.1" y="59.7">+85 °C</text>
<text x="88.6" y="60.4">+85 °C</text>
<text x="88.6" y="62.5">+105 °C</text>
<text x="182.1" y="61.8">+105 °C</text>
<text x="181.6" y="96.6">–40 °</text>
<text x="181.6" y="98.7">+25 °C</text>
<text x="181.6" y="100.8">+85 °C</text>
<text x="186" y="96.6">C</text>
<text x="181.6" y="102.9">+105 °C</text>
<text x="88" y="122.8">–40 °C</text>
<text x="88" y="124.9">+25 °C</text>
<text x="88" y="127">+85 °C</text>
<text x="88" y="129.1">+105 °C</text>
<text x="38.4" y="161.6">–40 °C</text>
<text x="38.4" y="163.7">+25 °C</text>
<text x="38.4" y="165.8">+85 °C</text>
<text x="38.4" y="167.9">+105 °C</text>
<text x="180.8" y="187.9">849 MHz</text>
<text x="180.8" y="190">1850 MHz</text>
<text x="180.8" y="192.1">2500 MHz</text>
<text x="180.8" y="194.3">3600 MHz</text>
</g>
<g font-size="1.8" fill="#231f20">
<text x="99.5" y="65.5" transform="rotate(-90 99.5 65.5)">202390-009</text>
<text x="193.4" y="64.2" transform="rotate(-90 193.4 64.2)">202390-010</text>
<text x="99.3" y="130.6" transform="rotate(-90 99.3 130.6)">202390-011</text>
<text x="193.5" y="129.7" transform="rotate(-90 193.5 129.7)">202390-012</text>
<text x="99.2" y="194.8" transform="rotate(-90 99.2 194.8)">202390-013</text>
<text x="193.7" y="195.1" transform="rotate(-90 193.7 195.1)">202390-014</text>
</g>
</svg>
